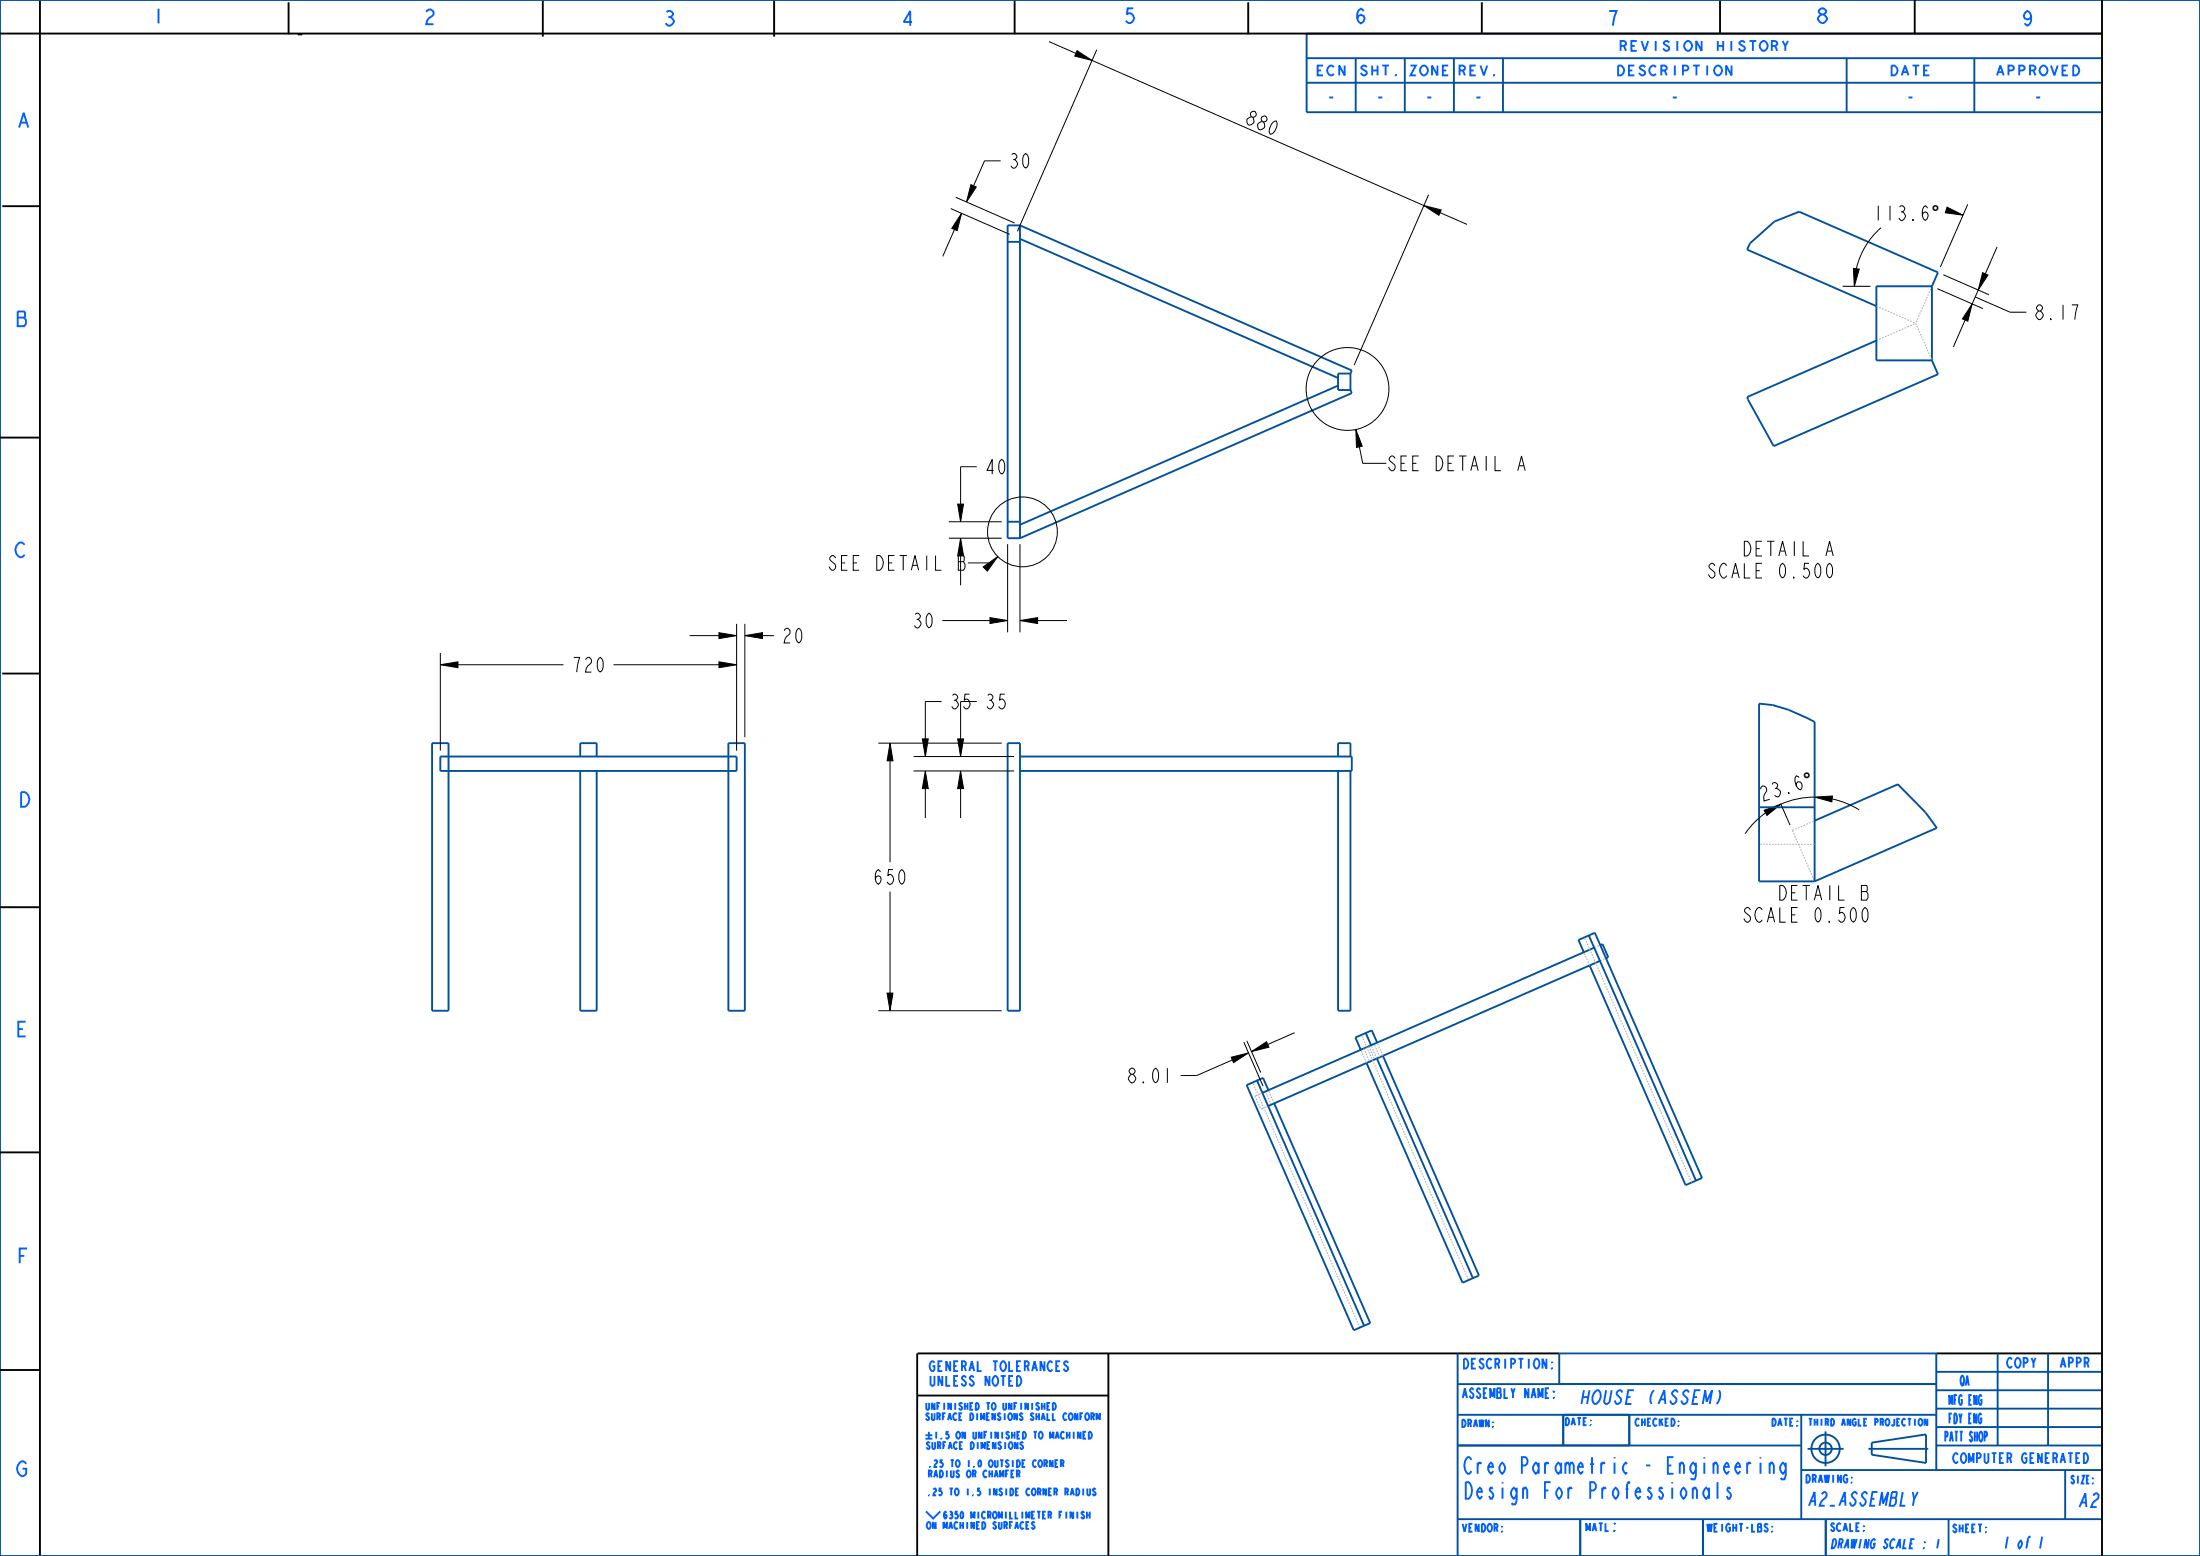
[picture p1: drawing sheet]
<svg xmlns="http://www.w3.org/2000/svg" width="594mm" height="420mm" viewBox="0 0 594 420" stroke-linecap="round" stroke-linejoin="round" font-family="sans-serif">
<path d="M249.9 387.4h1.8M249.9 388.3h1.8M250.8 386.5v1.8M294 386.5a.93 .93 0 0 1 .8 .9 .93 .93 0 0 1-.8 .9zM296 383.3v-1.8l.5 1.5 .5-1.5v1.8M250 408l1.9 1.9 2-1.9M295.8 402.1l-.3-.3-.4 .3 .7 .9-.1 .5-.4 .1-.3-.4" fill="none" stroke="#005fff" stroke-width=".51"/>
<g fill="#000">
<path d="M290.8 13.7l4.1 2.6-4.7-1.2zM259.6 57.6l-1.2 4.7-1.4-.7zM262.1 49.8l1.5 .7-2.6 4zM384.4 55.5l4.7 1.2-.6 1.4zM525.7 55.9l4.3 2.2-4.8-.7zM500.4 72.5l1.6 .1-1.3 4.7zM535.3 73.6l1.5 .6-2.7 4.1zM532.5 82l-1.2 4.7-1.4-.6zM366.1 115.9l1.7 4.5-1.5 .4zM258.6 136.1h1.6l-.8 4.7zM259.4 145.3l.8 4.7h-1.6zM265.5 153l3.9-2.8-2.8 4z"/>
<path d="M118.9 179.4l4.7-.8v1.6zM194.1 170.8l4.8 .8-4.8 .8zM194.1 178.6l4.8 .8-4.8 .8zM201.1 171.6l4.8-.8v1.6zM267.3 166.7l4.8 .8-4.8 .8zM275.4 167.5l4.8-.8v1.6zM240.3 200.6l.8 4.8h-1.6zM249 199.4h1.6l-.8 4.8zM249.8 208.1l.8 4.8h-1.6zM259.4 208.1l.8 4.8h-1.6zM258.6 199.4h1.6l-.8 4.8zM476.3 218.7l4.5-1.6-3.7 3z"/>
<path d="M489.9 215.2l4.9-.3-.2 1.5zM239.5 268.1h1.6l-.8 4.7zM332.4 285.4l4.7-1.2-4 2.6zM337.9 283.8l4.1-2.6 .6 1.5z"/>
</g>
<g fill="none" stroke="#000" stroke-width=".27">
<path d="M283.2 11.2l7.3 3.2M290.8 13.7l4.1 2.6-4.7-1.2zM294.9 16.3l89.5 39.2M296.1 13.4l-21.4 49M256.7 56.3l15.9 7M258 53.3l15.9 6.9M259.6 57.6l-1.2 4.7-1.4-.7zM262.1 49.8l1.5 .7-2.6 4zM270.2 43.4h-4.4l-2.9 6.8M384.4 55.5l4.7 1.2-.6 1.4zM385.7 52.6l-20.1 45.9M388.8 57.4l7.3 3.2"/>
<path d="M525.7 55.9l4.3 2.2-4.8-.7zM531.3 55.2l-7.4 16.9M257.7 61.9l-3.2 7.3M497.5 77.3h7.5M500.4 72.5l1.6 .1-1.3 4.7zM507.9 61.5a21 21 0 0 0-6.7 11M523.1 77.9l12.3 5.4M524.7 74.2l12.3 5.4M534.1 78.3l-1.6 3.7M535.3 73.6l1.5 .6-2.7 4.1zM539.2 66.6l-3.2 7.3M530.6 86.4l-3.2 7.3"/>
<path d="M532.5 82l-1.2 4.7-1.4-.6zM533.3 80.2l9.4 4.1h4.4M366.1 115.9l1.7 4.5-1.5 .4zM258.6 136.1h1.6l-.8 4.7zM263.7 126h-4.3v10.1M367 120.6l.9 4.5h6.4M256.2 145.3h14.3M256.2 140.8h14.3M259.4 145.3l.8 4.7h-1.6zM259.4 150v8M261.3 151.9h6.4M265.5 153l3.9-2.8-2.8 4z"/>
<path d="M272.1 146.9v23.8M275.4 146.9v23.8M118.9 179.4l4.7-.8v1.6zM118.9 176.3v26.3M123.6 179.4h28.5M165.6 179.4h28.5M186.2 171.6h7.9M194.1 170.8l4.8 .8-4.8 .8zM194.1 178.6l4.8 .8-4.8 .8zM198.9 168.4v34.2M201.1 171.6l4.8-.8v1.6zM201.1 168.4v30.6"/>
<path d="M205.9 171.6h3M254.4 167.5h12.9M267.3 166.7l4.8 .8-4.8 .8zM275.4 167.5l4.8-.8v1.6zM280.2 167.5h7.9M249 199.4h1.6l-.8 4.8zM254.2 189.4h-4.4v10M258.6 199.4h1.6l-.8 4.8zM263.7 189.4h-4.3v10M237.1 200.6h33.4M240.3 200.6l.8 4.8h-1.6zM240.3 205.4v27.3"/>
<path d="M246.7 208.1h27.1M246.7 204.2h27.1M249.8 208.1l.8 4.8h-1.6zM249.8 212.9v7.9M259.4 208.1l.8 4.8h-1.6zM259.4 212.9v7.9M476.3 218.7l4.5-1.6-3.7 3zM476.7 219.4a22.7 22.7 0 0 0-5.5 5.7M480.8 216.9l2.5 5.8M489.9 215.2l4.9-.3-.2 1.5zM489.9 215.2a22.7 22.7 0 0 0-9.1 1.9M494.7 215.7a22.7 22.7 0 0 1 7.3 2.9"/>
<path d="M240.3 240.7v27.4M237.1 272.8h33.4M239.5 268.1h1.6l-.8 4.7zM349.6 278.8l-7.3 3.1M332.4 285.4l4.7-1.2-4 2.6zM332.7 286.1l-9.6 4.2h-4.3M335.8 281.3l5.2 11.9M336.6 280.9l3.8 8.6M337.9 283.8l4.1-2.6 .6 1.5z"/>
<circle cx="363.8" cy="105" r="11.2"/>
<circle cx="276.1" cy="143.6" r="9.4"/>
</g>
<g fill="none" stroke="#00509b" stroke-width=".51">
<path d="M0 0h594v420h-594zM352.8 15.7h214.7M366 15.7v14.6M379.3 15.7v14.6M392.6 15.7v14.6M405.8 15.7v14.6M498.6 15.7v14.6M533.1 15.7v14.6M567.5 9.1h-214.7v21.2h214.7M352.8 22.3h214.7M272.1 65.3h3.3M275.4 60.8h-3.3v84.5h3.3"/>
<path d="M275.4 60.8v84.5M275.4 64.5l85.9 37.5M275.4 60.8l89.6 39.2-.4 .8M521.6 77.3l1.7-3.8-37.5-16.4-6.7 2.7-6.6 5.9-.8 1.7 34.9 15.2M521.6 77.3h-15v20h15M521.6 77.3v20M506.6 91.9l-34.8 15.3 .1 .6 7 12.6 44.4-19.4-1.7-3.7M361.3 104.1l-85.9 37.5M364.6 100.8h-3.3v4.5h3.3M364.6 105.3l.4 .8-89.6 39.2M364.6 100.8v4.5M272.1 140.8h3.3"/>
<path d="M474.9 189.9l3.7 .4 4.3 1.3 7 3.3v43h-15zM116.7 200.6h4.4v72.2h-4.4zM118.9 204.2h80v3.9h-80zM156.7 208.1v64.7h4.4v-64.7M156.7 204.2v-3.6h4.4v3.6M196.7 200.6h4.4v72.2h-4.4zM272.1 200.6h3.3v72.2h-3.3zM275.4 204.2h89.6v3.9h-89.6M361.3 204.2v-3.6h3.3v3.6M361.3 208.1v64.7h3.3v-64.7M474.9 217.9h15M489.9 221.5l22.5-9.8 7.5 7.6 3 4.2-33 14.4"/>
<path d="M427.6 257l-1.4-3.3 4.4-1.9 28.9 66.2-4.4 1.9-25.9-59.3M429 252.5l28.9 66.2M430.4 255.8l-89.6 39.2M432 259.4l-89.6 39.1M432.1 255.1l.6-.3 1.5 3.6-.6 .3M368.8 278.8l1.4 3.3M339.4 291.7l28.9 66.1M342.5 294.3l-1.5-3.3-4.4 1.9 28.9 66.2 4.5-2-26-59.3M371.8 285.7l25.9 59.3M371.8 281.4l-1.4-3.3-4.4 2 1.4 3.3M373.4 285l25.9 59.3-4.4 1.9-25.9-59.3M393.6 373.6h129.2"/>
<path d="M393.6 365.3v54.7M421 373.6v-8.3h101.8v31.5M522.8 375.3h44.7M522.8 370.3h44.7M539.4 365.3v24.9M553 365.3v24.9M393.6 390.2h92.7M422.1 381.9v8.3M439.9 381.9v8.3M486.3 396.8h81.2M486.3 381.9v28.2M488 391.1h9.8"/>
<path d="M492.9 386.4v9.4M504.5 391.1h16.1M520 387.2l-14.6 2.2v3.3M520 387.2v7.7l-14.6-2.2M522.8 390.2h44.7M522.8 385.2h44.7M522.8 381.9h-129.2M522.8 380.2h44.7M557.6 396.8v13.3M393.6 410.1h173.9M426.6 410.1v9.9M459.8 410.1v9.9"/>
<path d="M492.9 410.1v9.9M526.1 410.1v9.9"/>
<circle cx="492.9" cy="391.1" r="3.8"/>
<circle cx="492.9" cy="391.1" r="1.67"/>
</g>
<g fill="none" stroke="#000" stroke-width=".51">
<path d="M10.8 0v420M146.6 0v9.9M209 0v9.9M273.9 0v9.3M464.4 0v9.3M517 0v9.3M567.5 0v420M0 9.1h567.5M77.9 .6v8.7M80.4 9.3h1.2M337 .6v8.7M400.1 .6v8.7"/>
<path d="M.6 55.7h9.9M0 118.1h10.5M.6 181.8h9.9M0 244.9h10.5M0 311h10.5M0 369.8h10.5M247.6 376.7h51.7M247.6 365.3v54.7M247.7 365.3h173.3M299.3 365.3v54.7M522.8 365.3h44.7"/>
</g>
<path d="M567.5 9.1v21.2" fill="none" stroke="#ff0" stroke-width=".51"/>
<g fill="none" stroke="#afafb4" stroke-width=".27">
<path d="M520.7 79.4l-.2 .4M521 78.7l-.2 .4M521.3 78l-.2 .4M521.6 77.3l-.2 .4M506.6 82.6l.5 .2M507.1 91.7l-.5 .2M507.4 83l.4 .2M507.8 91.4l-.4 .2M508.1 83.3l.5 .2M508.6 91.1l-.5 .2M508.9 83.6l.5 .2M509.4 90.7l-.5 .2"/>
<path d="M509.7 84l.4 .2M510.1 90.4l-.4 .2M510.4 84.3l.5 .2M510.9 90.1l-.5 .2M511.2 84.6l.4 .2M511.6 89.7l-.4 .2M511.9 85l.5 .2M512.4 89.4l-.5 .2M512.7 85.3l.5 .2M513.2 89.1l-.5 .2M513.5 85.6l.4 .2M513.9 88.7l-.4 .2"/>
<path d="M514.2 85.9l.5 .2M514.7 88.4l-.5 .2M515 86.3l.4 .2M515.4 88.1l-.4 .2M515.7 86.6l.5 .2M516.2 87.7l-.5 .2M516.5 86.9l.4 .2M516.9 87.4l-.4 .2M517.2 87.3l.2 .4M517.6 88l.1 .4M517.6 86.6l-.2 .4M517.9 88.7l.2 .4"/>
<path d="M517.9 85.8l-.2 .5M518.2 89.4l.2 .4M518.2 85.1l-.2 .5M518.5 90.1l.2 .5M518.5 84.4l-.2 .4M518.8 90.8l.2 .5M518.8 83.7l-.2 .4M519.1 91.6l.2 .4M519.1 83l-.2 .4M519.4 92.3l.2 .4M519.4 82.3l-.2 .4M519.7 93l.2 .4"/>
<path d="M519.7 81.6l-.1 .4M520.1 93.7l.1 .4M520.1 80.8l-.2 .5M520.4 94.4l.2 .4M520.4 80.1l-.2 .5M520.7 95.1l.2 .5M521 95.8l.2 .5M521.3 96.6l.2 .4M475.3 227.9h.4M476.1 227.9h.4M476.8 227.9h.5M477.6 227.9h.5"/>
<path d="M478.4 227.9h.5M479.2 227.9h.5M480 227.9h.5M480.8 227.9h.5M481.6 227.9h.5M482.4 227.9h.4M483.2 227.9h.4M483.9 227.9h.5M484.3 224.9l.1 .4M484.4 224l-.5 .2 .2 .4M484.6 225.6l.2 .4M484.7 227.9h.5"/>
<path d="M484.9 226.3l.2 .5M485.1 223.6l-.4 .2M485.2 227.1l.2 .4M485.5 227.8l.2 .4M485.5 227.9h.5M485.8 228.5l.2 .4M485.9 223.3l-.5 .2M486.2 229.2l.1 .5M486.3 227.9h.5M486.5 229.9l.2 .5M486.6 223l-.4 .2M486.8 230.7l.2 .4"/>
<path d="M487.1 231.4l.2 .4M487.1 227.9h.5M487.4 222.6l-.5 .2M487.4 232.1l.2 .5M487.7 232.8l.2 .5M487.9 227.9h.5M488 233.6l.2 .4M488.1 222.3l-.4 .2M488.4 234.3l.2 .4M488.7 235l.2 .4M488.7 227.9h.5M488.9 222l-.5 .2"/>
<path d="M489 235.7l.2 .5M489.3 236.5l.2 .4M489.5 227.9h.4M489.6 237.2l.2 .4M489.6 221.7l-.4 .2M489.9 237.9h.1M427.6 257h.1M427.8 257.3l.1 .4M427.9 253.3l.2 .4M428.1 258l.2 .5M428.2 254l.2 .4M428.4 258.7l.2 .5"/>
<path d="M428.6 254.7l.1 .4M428.7 259.5l.2 .4M428.9 255.4l.2 .5M429.2 256.1l.2 .5M429.5 256.9l.2 .4M429.8 257.6l.2 .4M430.1 258.3l.2 .4M430.4 259l.2 .4M430.7 259.7l.2 .4M430.9 255.6l-.5 .2M431.7 255.2l-.5 .3M432.5 259.2l-.5 .2"/>
<path d="M433.3 258.8l-.5 .2M367.7 279.6l.2 .5M429 260.2l.2 .4M431 260.4l.2 .4M431.4 261.1l.1 .4M431.7 261.8l.2 .5M432 262.5l.2 .5M432.3 263.3l.2 .4M432.6 264l.2 .4M432.9 264.7l.2 .4M433.2 265.4l.2 .4M433.5 266.1l.2 .4"/>
<path d="M433.8 266.8l.2 .4M434.2 267.5l.1 .5M434.5 268.2l.2 .5M434.8 268.9l.2 .5M435.1 269.7l.2 .4M435.4 270.4l.2 .4M435.7 271.1l.2 .4M436 271.8l.2 .4M436.3 272.5l.2 .4M436.6 273.2l.2 .4M437 273.9l.1 .5M437.3 274.6l.2 .5"/>
<path d="M437.6 275.4l.2 .4M437.9 276.1l.2 .4M438.2 276.8l.2 .4M438.5 277.5l.2 .4M438.8 278.2l.2 .4M439.1 278.9l.2 .4M439.4 279.6l.2 .4M338.4 292.5l.1 .4M338.7 293.2l.1 .4M339 293.9l.2 .4M339.2 296.6l.2 .4M339.3 294.6l.2 .4"/>
<path d="M339.5 295.6l-.6 .2 .1 .5M339.5 297.3l.2 .4M339.6 295.3l.2 .4M339.8 298l.2 .4M339.9 296l.2 .4M340.1 298.7l.2 .4M340.2 296.7l.2 .5M340.4 295.1l-.6 .3M340.5 297.4l.2 .5M340.8 298.2l.2 .4M341 299.1l-.6 .3M341.2 298.9l.1 .4"/>
<path d="M341.5 299.6l.1 .4M341.8 294.9l.2 .4M342 298.7l-.6 .3M342.1 295.6l.2 .4M342.4 296.3l.2 .5M342.6 294.5l.2 .5M342.7 297l.2 .5M342.9 295.3l.2 .4M343 297.8l.2 .4M343.2 296l.2 .4M343.5 296.7l.2 .4M343.8 297.4l.2 .4"/>
<path d="M367.5 283.6l.2 .5M367.8 284.4l.2 .4M368 280.3l.2 .5M368.2 285.1l.1 .4M368.2 283l.2 .4M368.3 281l.2 .5M368.5 285.8l.2 .4M368.5 283.7l.2 .4M368.6 281.8l.2 .4M368.8 286.5l.2 .4M368.8 284.4l.2 .5M369 282.5l.1 .4"/>
<path d="M369.2 285.1l.1 .5M369.3 283.2l.2 .4M369.5 285.9l.2 .4M369.6 283.9l.2 .4M369.6 282.4l.2 .4M369.9 284.6l.2 .4M369.9 283.1l.2 .4M370.2 285.3l.2 .4M370.2 283.8l.2 .5M370.3 282.4l.2 .5M370.5 286l.2 .5M370.5 284.5l.2 .5"/>
<path d="M370.6 283.1l.2 .5M370.8 286.7l.2 .5M370.8 285.3l.2 .4M371 283.8l.1 .5M371.1 287.5l.2 .4M371.1 282.1l.2 .4M371.3 284.6l.1 .4M371.4 288.2l.2 .4M371.5 282.8l.1 .4M371.6 285.3l.2 .4M371.8 288.9l.1 .4M371.8 283.5l.2 .4"/>
<path d="M372 281.7l.1 .4M372.1 289.6l.2 .4M372.1 284.2l.2 .4M372.3 282.4l.2 .5M372.4 290.3l.2 .4M372.4 284.9l.2 .4M372.6 283.1l.2 .5M372.7 291l.2 .4M372.9 283.8l.2 .5M373 291.7l.2 .4M373.2 284.6l.2 .4M373.3 292.4l.2 .5"/>
<path d="M373.6 293.1l.2 .5M373.9 293.9l.2 .4M374.2 294.6l.2 .4M374.6 295.3l.1 .4M374.9 296l.2 .4M375.2 296.7l.2 .4M375.5 297.4l.2 .4M375.8 298.1l.2 .5M376.1 298.8l.2 .5M376.4 299.5l.2 .5M439.8 280.3l.1 .5M440.1 281l.2 .5"/>
<path d="M440.4 281.8l.2 .4M440.7 282.5l.2 .4M441 283.2l.2 .4M441.3 283.9l.2 .4M441.6 284.6l.2 .4M441.9 285.3l.2 .4M442.2 286l.2 .5M442.6 286.7l.1 .5M442.9 287.4l.2 .5M443.2 288.2l.2 .4M443.5 288.9l.2 .4M443.8 289.6l.2 .4"/>
<path d="M444.1 290.3l.2 .4M444.4 291l.2 .4M444.7 291.7l.2 .4M445 292.4l.2 .5M445.4 293.1l.1 .5M445.7 293.9l.2 .4M446 294.6l.2 .4M446.3 295.3l.2 .4M446.6 296l.2 .4M446.9 296.7l.2 .4M447.2 297.4l.2 .4M447.5 298.1l.2 .4"/>
<path d="M447.8 298.8l.2 .5M448.2 299.5l.1 .5M341.8 300.3l.2 .4M342.1 301l.2 .4M342.4 301.7l.2 .4M342.7 302.4l.2 .5M343 303.1l.2 .5M343.3 303.8l.2 .5M343.6 304.6l.2 .4M343.9 305.3l.2 .4M344.3 306l.1 .4M344.6 306.7l.2 .4"/>
<path d="M344.9 307.4l.2 .4M345.2 308.1l.2 .4M345.5 308.8l.2 .5M345.8 309.5l.2 .5M346.1 310.3l.2 .4M346.4 311l.2 .4M346.7 311.7l.2 .4M347.1 312.4l.1 .4M347.4 313.1l.2 .4M347.7 313.8l.2 .4M348 314.5l.2 .4M348.3 315.2l.2 .5"/>
<path d="M348.6 315.9l.2 .5M348.9 316.7l.2 .4M349.2 317.4l.2 .4M349.5 318.1l.2 .4M349.9 318.8l.1 .4M350.2 319.5l.2 .4M376.7 300.3l.2 .4M377 301l.2 .4M377.4 301.7l.1 .4M377.7 302.4l.2 .4M378 303.1l.2 .4M378.3 303.8l.2 .4"/>
<path d="M378.6 304.5l.2 .5M378.9 305.2l.2 .5M379.2 306l.2 .4M379.5 306.7l.2 .4M379.8 307.4l.2 .4M380.2 308.1l.1 .4M380.5 308.8l.2 .4M380.8 309.5l.2 .4M381.1 310.2l.2 .4M381.4 310.9l.2 .5M381.7 311.6l.2 .5M382 312.4l.2 .4"/>
<path d="M382.3 313.1l.2 .4M382.6 313.8l.2 .4M383 314.5l.1 .4M383.3 315.2l.2 .4M383.6 315.9l.2 .4M383.9 316.6l.2 .5M384.2 317.3l.2 .5M384.5 318l.2 .5M384.8 318.8l.2 .4M385.1 319.5l.2 .4M448.5 300.3l.2 .4M448.8 301l.2 .4"/>
<path d="M449.1 301.7l.2 .4M449.4 302.4l.2 .4M449.7 303.1l.2 .4M450 303.8l.2 .4M450.3 304.5l.2 .5M450.6 305.2l.2 .5M451 305.9l.1 .5M451.3 306.7l.2 .4M451.6 307.4l.2 .4M451.9 308.1l.2 .4M452.2 308.8l.2 .4M452.5 309.5l.2 .4"/>
<path d="M452.8 310.2l.2 .4M453.1 310.9l.2 .5M453.4 311.6l.2 .5M453.8 312.4l.1 .4M454.1 313.1l.2 .4M454.4 313.8l.2 .4M454.7 314.5l.2 .4M455 315.2l.2 .4M455.3 315.9l.2 .4M455.6 316.6l.2 .4M455.9 317.3l.2 .5M456.2 318l.2 .5"/>
<path d="M456.6 318.8l.1 .4M350.5 320.2l.2 .4M350.8 320.9l.2 .5M351.1 321.6l.2 .5M351.4 322.3l.2 .5M351.7 323.1l.2 .4M352 323.8l.2 .4M352.3 324.5l.2 .4M352.7 325.2l.1 .4M353 325.9l.2 .4M353.3 326.6l.2 .4M353.6 327.3l.2 .5"/>
<path d="M353.9 328l.2 .5M354.2 328.8l.2 .4M354.5 329.5l.2 .4M354.8 330.2l.2 .4M355.1 330.9l.2 .4M355.5 331.6l.1 .4M355.8 332.3l.2 .4M356.1 333l.2 .4M356.4 333.7l.2 .5M356.7 334.4l.2 .5M357 335.2l.2 .4M357.3 335.9l.2 .4"/>
<path d="M357.6 336.6l.2 .4M357.9 337.3l.2 .4M358.3 338l.1 .4M358.6 338.7l.2 .4M358.9 339.4l.2 .5M385.4 320.2l.2 .4M385.8 320.9l.1 .4M386.1 321.6l.2 .4M386.4 322.3l.2 .4M386.7 323l.2 .5M387 323.7l.2 .5M387.3 324.5l.2 .4"/>
<path d="M387.6 325.2l.2 .4M387.9 325.9l.2 .4M388.2 326.6l.2 .4M388.6 327.3l.1 .4M388.9 328l.2 .4M389.2 328.7l.2 .4M389.5 329.4l.2 .5M389.8 330.1l.2 .5M390.1 330.9l.2 .4M390.4 331.6l.2 .4M390.7 332.3l.2 .4M391 333l.2 .4"/>
<path d="M391.4 333.7l.1 .4M391.7 334.4l.2 .4M392 335.1l.2 .5M392.3 335.8l.2 .5M392.6 336.5l.2 .5M392.9 337.3l.2 .4M393.2 338l.2 .4M393.5 338.7l.2 .4M393.8 339.4l.2 .4M359.2 340.1l.2 .5M359.5 340.8l.2 .5M359.8 341.6l.2 .4"/>
<path d="M360.1 342.3l.2 .4M360.4 343l.2 .4M360.7 343.7l.2 .4M361.1 344.4l.1 .4M361.4 345.1l.2 .4M361.7 345.8l.2 .5M362 346.5l.2 .5M362.3 347.3l.2 .4M362.6 348l.2 .4M362.9 348.7l.2 .4M363.2 349.4l.2 .4M363.5 350.1l.2 .4"/>
<path d="M363.9 350.8l.1 .4M364.2 351.5l.2 .4M364.5 352.2l.2 .5M364.8 352.9l.2 .5M365.1 353.7l.2 .4M365.4 354.4l.2 .4M365.7 355.1l.2 .4M366 355.8l.2 .4M366.3 356.5l.2 .4M366.7 357.2l.1 .4M367 357.9l.2 .5M394.2 340.1l.1 .4"/>
<path d="M394.5 340.8l.2 .4M394.8 341.5l.2 .5M395.1 342.2l.2 .5M395.4 343l.2 .4M395.7 343.7l.2 .4M396 344.4l.2 .4M396.3 345.1l.2 .4"/>
</g>
<g font-size="5.8" fill="#005fff">
<text x="395" y="397.8">Creo Parametric - Engineering</text>
<text x="395" y="404.6">Design For Professionals</text>
</g>
<g font-size="5.2" fill="#005fff">
<text x="40.8" y="6.3">1</text>
<text x="114.1" y="6.5">2</text>
<text x="178.7" y="6.9">3</text>
<text x="243" y="6.9">4</text>
<text x="303" y="6.2">5</text>
<text x="365.5" y="6.3">6</text>
<text x="433.5" y="6.9">7</text>
<text x="490.1" y="6.2">8</text>
<text x="545.4" y="6.9">9</text>
<text x="4.4" y="34.4">A</text>
<text x="4" y="88">B</text>
<text x="3.6" y="150.4">C</text>
<text x="4.7" y="217.8">D</text>
<text x="3.9" y="279.8">E</text>
<text x="4.3" y="341">F</text>
<text x="4.1" y="398.4">G</text>
</g>
<g font-size="5.2">
<text x="335.7" y="33.1" transform="rotate(24 335.7 33.1)">880</text>
<text x="272.2" y="45.4">30</text>
<text x="505.5" y="59.5">113.6</text>
<text x="549.1" y="86.3">8.17</text>
<text x="265.7" y="128">40</text>
<text x="374.3" y="127.1">SEE DETAIL</text>
<text x="409.2" y="127.1">A</text>
<text x="223.2" y="153.9">SEE DETAIL</text>
<text x="258.2" y="153.9">B</text>
<text x="470.7" y="150.1">DETAIL A</text>
<text x="461.1" y="156">SCALE 0.500</text>
<text x="210.9" y="173.6">20</text>
<text x="246.1" y="169.5">30</text>
<text x="154.1" y="181.4">720</text>
<text x="256.2" y="191.3">35</text>
<text x="265.7" y="191.3">35</text>
<text x="475.5" y="216.4" transform="rotate(-17 475.5 216.4)">23.6</text>
<text x="235.5" y="238.7">650</text>
<text x="480.3" y="243">DETAIL B</text>
<text x="470.7" y="248.9">SCALE 0.500</text>
<text x="304.1" y="292.3">8.01</text>
</g>
<g font-size="4.9" fill="#005fff">
<text x="426.3" y="379">HOUSE (ASSEM)</text>
<text x="487.9" y="406.4">A2_ASSEMBLY</text>
<text x="560.9" y="406.8">A2</text>
</g>
<text font-size="4.2" fill="#005fff" x="540.6" y="418">1 of 1</text>
<text font-size="4.1" fill="#005fff" x="434.8" y="413.3">:</text>
<g font-size="3.4" fill="#005fff">
<text x="436.8" y="13.7">REVISION</text>
<text x="462.4" y="13.7">HISTORY</text>
<text x="355" y="20.3">ECN</text>
<text x="366.8" y="20.3">SHT.</text>
<text x="380.1" y="20.3">ZONE</text>
<text x="393.3" y="20.3">REV.</text>
<text x="436.2" y="20.3">DESCRIPTION</text>
<text x="510" y="20.3">DATE</text>
<text x="538.6" y="20.3">APPROVED</text>
<text x="358" y="27.6">-</text>
<text x="371.2" y="27.6">-</text>
<text x="384.5" y="27.6">-</text>
<text x="397.7" y="27.6">-</text>
<text x="450.7" y="27.6">-</text>
<text x="514.4" y="27.6">-</text>
<text x="548.8" y="27.6">-</text>
<text x="250.7" y="370.1">GENERAL TOLERANCES</text>
<text x="394.7" y="369.4">DESCRIPTION:</text>
<text x="541.6" y="369.2">COPY</text>
<text x="556" y="369.1">APPR</text>
<text x="250.7" y="374.1">UNLESS NOTED</text>
<text x="394.6" y="377.4">ASSEMBLY NAME:</text>
<text x="529.2" y="374">QA</text>
<text x="526.1" y="379.2">MFG ENG</text>
<text x="524.9" y="389.1">PATT SHOP</text>
<text x="526" y="384.2">FDY ENG</text>
<text x="527.1" y="394.9">COMPUTER GENERATED</text>
</g>
<text font-size="3.3" fill="#005fff" x="494.1" y="417.9">DRAWING SCALE : 1</text>
<g font-size="2.8" fill="#005fff">
<text x="487.3" y="400.2">DRAWING:</text>
<text x="559" y="400.4">SIZE:</text>
<text x="394.6" y="413.4">VENDOR:</text>
<text x="428" y="413.3">MATL</text>
<text x="460.7" y="413.4">WEIGHT-LBS:</text>
<text x="494" y="413.3">SCALE:</text>
<text x="527" y="413.6">SHEET:</text>
</g>
<g font-size="2.6" fill="#005fff">
<text x="394.4" y="385.2">DRAWN:</text>
<text x="422.4" y="384.7">DATE:</text>
<text x="441.3" y="384.9">CHECKED:</text>
<text x="478.2" y="384.9">DATE:</text>
</g>
<g font-size="2.4" fill="#005fff">
<text x="249.7" y="380.5">UNFINISHED TO UNFINISHED</text>
<text x="249.7" y="383.3">SURFACE DIMENSIONS SHALL CONFORM</text>
<text x="252" y="388.3">1.5 ON UNFINISHED TO MACHINED</text>
<text x="488.1" y="384.8">THIRD ANGLE PROJECTION</text>
<text x="249.9" y="391.1">SURFACE DIMENSIONS</text>
<text x="250.4" y="396">.25 TO 1.0 OUTSIDE CORNER</text>
<text x="250.4" y="398.8">RADIUS OR CHAMFER</text>
<text x="250.2" y="403.6">.25 TO 1.5 INSIDE CORNER RADIUS</text>
<text x="250" y="412.7">ON MACHINED SURFACES</text>
<text x="254.5" y="409.9">6350 MICROMILLIMETER FINISH</text>
</g>
</svg>
